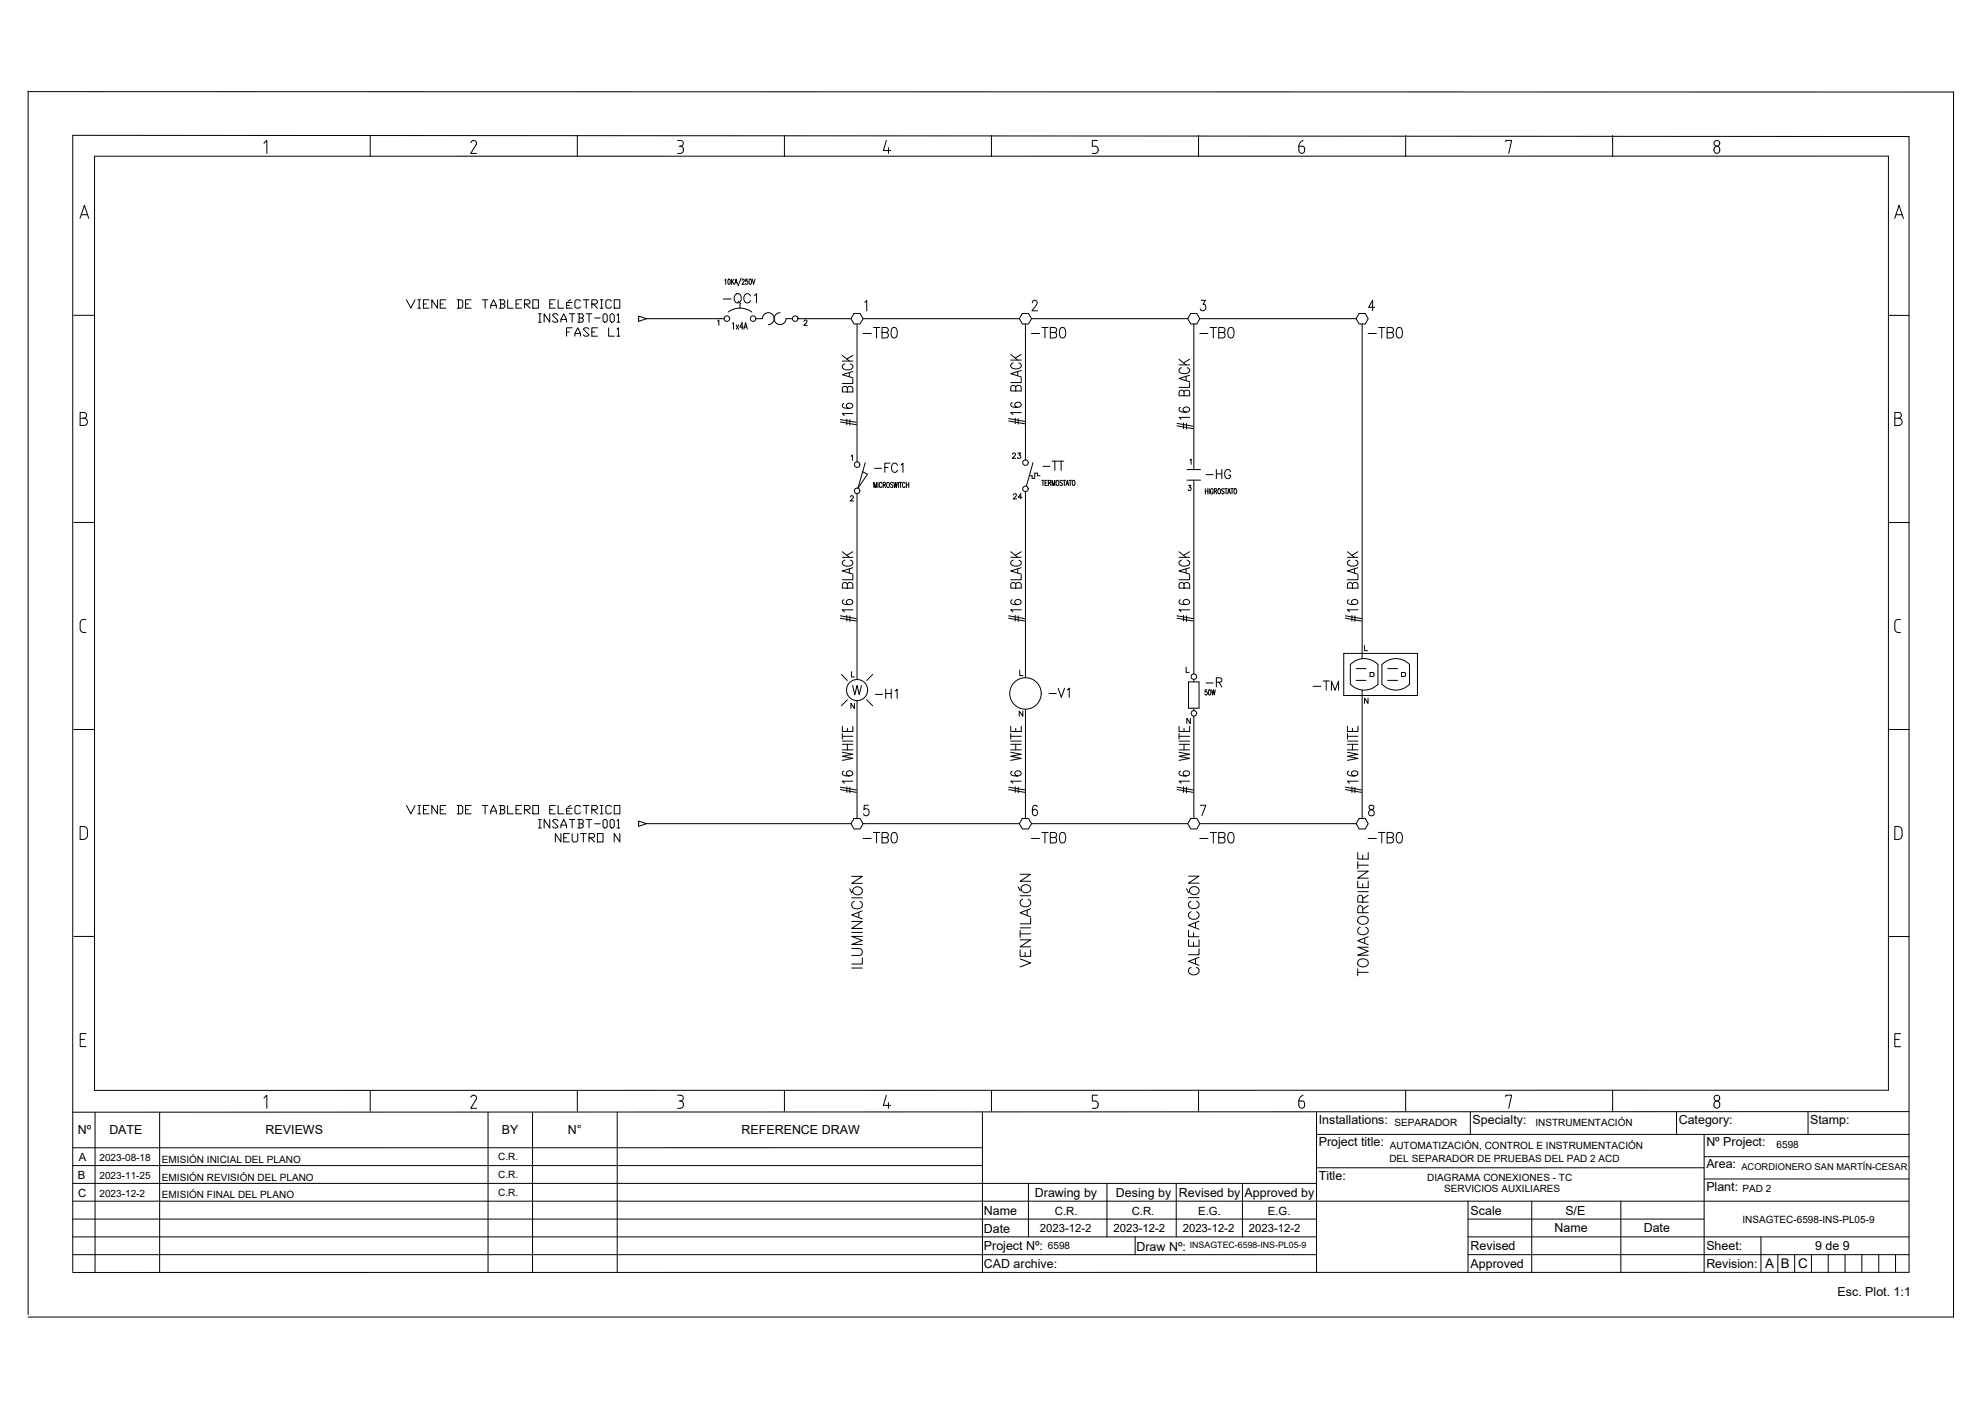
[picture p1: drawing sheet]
<svg xmlns="http://www.w3.org/2000/svg" width="420mm" height="297mm" viewBox="0 0 420 297" stroke-linecap="round" stroke-linejoin="round" font-family="sans-serif">
<g fill="none" stroke="#000" stroke-width=".21">
<path d="M5.9 19.4l407.6 .1v259.3h-407.5M6 19.3v259M15.4 28.7l388.7 .2v240.5M15.4 28.7v240.5M20 33.1h379.7v197.7l-379.7 .1zM55.9 30.3l.6-.6v2.8M78.4 28.7v4.4M99.7 30.2a.61 .61 0 0 1 .8-.4 .61 .61 0 0 1 .3 .9l-1.2 1.8h1.3M122.2 28.7v4.4M143.4 29.7h.6a.6 .6 0 0 1 .6 .6 .6 .6 0 0 1-.6 .6M143.4 32.5h.6M143.7 31h.3"/>
<path d="M144 31a.6 .6 0 0 1 .6 .6M144.6 31.6a.69 .69 0 0 1-.6 .9M166 28.7v4.4M187.6 29.7l-.6 2.2h1.5M188.1 31.3v1.2M209.9 28.7v4.4M231.2 32.5h.6M232.3 29.7h-1.1v1.3h.6a.6 .6 0 0 1 .6 .6M232.4 31.6a.69 .69 0 0 1-.6 .9M253.7 28.7v4.4M297.5 28.7v4.4M318.7 30v-.3h1.3l-.7 2.8"/>
<path d="M341.3 28.7v4.4M362.8 31.6a.66 .66 0 0 0 .6 .9 .66 .66 0 0 0 .6-.9M362.8 31.6a.6 .6 0 0 1 .6-.6 .6 .6 0 0 1 .6 .6M16.9 46.2l1-2.7 .9 2.7M17.2 45.5h1.3M153.4 59.3l.2-.2v1.1M154.2 59.2l.1-.1a.67 .67 0 0 1 0 1.1l-.2-.5zM154.8 59.1v1.1M155.3 59.1l-.5 .7M156.9 58.9l-.7 1.7M157.1 59.4v-.2a.25 .25 0 0 1 .4 0 .25 .25 0 0 1 0 .3l-.4 .7h.5M158.2 59.1h-.3v.4a.33 .33 0 0 1 .4 .3 .33 .33 0 0 1-.5 .3v-.1"/>
<path d="M158.7 59.2l.1-.1a.67 .67 0 0 1 0 1.1l-.3-.5zM159.2 59.1l.3 1.1 .3-1.1M401.1 46.2l.9-2.7 .9 2.7M401.3 45.5h1.3M15.6 66.8h4.4M86 63.5l1 1.7 .8-1.7M88.4 63.5h.6M88.4 65.2h.6M88.7 63.5v1.7M89.6 64.4h.6M90.8 63.5h-1.2v1.7h1.2M92.6 63.5v1.7l-1.2-1.7v1.7"/>
<path d="M93.2 64.4h.6M94.4 63.5h-1.2v1.7h1.2M96.8 63.5h.8l.3 .3v1.2l-.3 .2h-.8M97.1 63.5v1.7M98.5 64.4h.6M99.7 63.5h-1.2v1.7h1.2M102.1 63.5h1.2M102.7 63.5v1.7M103.9 65.2v-.5l.6-1.2 .6 1.2v.5M103.9 64.7h1.2M105.7 63.5h.9l.3 .3v.3l-.3 .3M106 64.4h.6l.3 .3v.3l-.3 .2h-.9"/>
<path d="M106 63.5v1.7M107.4 63.5v1.7h1.2M109.2 64.4h.6M110.4 63.5h-1.2v1.7h1.2M111 64.4h.9l.3-.3v-.3l-.3-.3h-.9v1.7M111.3 64.4l.9 .8M112.8 63.5h1.2v1.7h-1.2zM114 66.4h.6M114 68.2h.6M114.3 66.4v1.8M116.4 66.4v1.8l-1.2-1.8v1.8M116.4 64.4h.6"/>
<path d="M117.5 63.5h-1.1v1.7h1.1M118.1 63.5v1.7h1.2M118.1 66.7l-.3-.3h-.6l-.2 .3 1.1 1.2-.3 .3h-.6l-.2-.3M118.7 68.2v-.6l.6-1.2 .6 1.2v.6M118.7 67.6h1.2M119.9 64.7h.6M119.9 70.3h.6M120.5 66.4h1.2M120.8 63.5l-.6 .3M121.1 64.1h-1.2v1.1h1.2M121.1 69.4h-1.2v1.8M121.1 66.4v1.8"/>
<path d="M121.7 71.2v-.6l.6-1.2 .6 1.2v.6M121.7 70.6h1.2M122.3 66.4h.9l.3 .3v.3l-.3 .3M122.6 67.3h.6l.3 .3v.3l-.3 .3h-.9M122.6 66.4v1.8M122.9 63.8l-.3-.3h-.6l-.3 .3v1.2l.3 .2h.6l.3-.2M123.5 63.5h1.2M124.1 63.5v1.7M124.1 66.4h1.2M124.7 69.7l-.3-.3h-.6l-.3 .3 1.2 1.2-.3 .3h-.6l-.3-.3M124.7 66.4v1.8M125.3 64.4h.9l.3-.3v-.3l-.3-.3h-.9v1.7"/>
<path d="M125.3 70.3h.6M125.6 64.4l.9 .8M125.9 67.3h1.1M126.5 69.4h-1.2v1.8h1.2M127 63.5h.6M127 65.2h.6M127.3 63.5v1.7M127.6 66.7l.3-.3h.3l.3 .3v1.2l-.3 .3h-.3l-.3-.3zM128.8 69.4v1.8h1.2M129.1 66.7l.3-.3h.3l.3 .3v1.2l-.3 .3h-.3l-.3-.3zM129.4 63.8l-.3-.3h-.6l-.3 .3v1.2l.3 .2h.6l.3-.2M130 63.5h1.2v1.7h-1.2z"/>
<path d="M130.6 66.7l.3-.3v1.8M130.6 69.7l.3-.3v1.8M130.6 68.2h.6M130.6 71.2h.6M135.2 66.9l1.6 .6-1.6 .5zM136.8 67.5h16.5M151.9 68l.3-.3v1.2M155 68.6l.3-.3v1.4M155.5 60.2l.3-1.1 .3 1.1M155.8 68.8l.5 .9M156.3 68.8l-.5 .9M157.3 69.3h-.7l.5-1v1.4"/>
<path d="M157.4 69.7l.4-1.4 .4 1.4M157.6 69.3h.5M160 67.5h1.4a1.26 1.26 0 0 1 1.2-1.3 1.26 1.26 0 0 1 1.3 1.3 1.26 1.26 0 0 1-1.3 1.2M165.1 66.2a1.26 1.26 0 0 0-1.2 1.3 1.26 1.26 0 0 0 1.2 1.2 1.26 1.26 0 0 0 1.3-1.2h1.3M168.9 67.5h11.2M170.2 68l.2-.3 .4 .3-.1 .3-.6 .6h.8M178.3 76.4h2.2M178.3 75.3l1.5 1.1M178.8 77a.66 .66 0 0 0-.5 .8 .66 .66 0 0 0 .8 .5h.6a.66 .66 0 0 0 .8-.5 .66 .66 0 0 0-.5-.8M179.8 78.9v.8M180.5 78.6l-2.2 .7 2.2 .7M180.5 75.3l-1.3 .7"/>
<path d="M180.8 66.4h1.2l.7 1.1-.7 1.1h-1.2l-.7-1.1zM181.4 68.6v29.2M182.7 67.5h33.1M183 64l.5-.4v2.2M213.9 76.2h2.3M213.9 75l1.5 1.2M214.5 76.8a.66 .66 0 0 0-.6 .8 .66 .66 0 0 0 .9 .5h.5a.66 .66 0 0 0 .9-.5 .66 .66 0 0 0-.6-.8M215.4 78.7v.8M216.2 80v1h-2.3M216.2 78.4l-2.3 .7 2.3 .7M216.2 75l-1.3 .8M216.4 66.4h1.3l.6 1.1-.6 1.1h-1.3l-.6-1.1z"/>
<path d="M217.1 68.6v28.8M218.3 67.5h33.1M218.5 64.1l.3-.5h.4l.2 .2a.8 .8 0 0 1-.1 .9l-.9 1.1h1.2M249.6 77.3h2.2M249.6 76.1l1.4 1.2M250.1 77.8a.66 .66 0 0 0-.5 .8 .66 .66 0 0 0 .8 .5l.9-.1a.59 .59 0 0 0 .5-.6 .59 .59 0 0 0-.5-.6M251 79.7v.9M251.8 79.5l-2.2 .6 2.2 .7M251.8 76.1l-1.3 .7M252 66.4h1.3l.7 1.1-.7 1.1h-1.3l-.6-1.1zM252.7 68.6v30.8M254 67.5h33"/>
<path d="M254.2 63.6h1l-.6 .8a.66 .66 0 0 1 .6 1 .66 .66 0 0 1-1.2 0M287.7 66.4h1.3l.6 1.1-.6 1.1h-1.3l-.7-1.1zM288.3 68.6v70.8M291 65.1h-1.3l.8-1.5v2.2M399.7 66.8h4.4M17 87.3h.7a.6 .6 0 0 1 .6 .6 .6 .6 0 0 1-.6 .6 .77 .77 0 0 1 .8 .8 .77 .77 0 0 1-.8 .8h-.7zM17 88.6h.7M177.9 89.3l3.4 .6M177.9 88.8l3.4 .6M178.6 85.4a.47 .47 0 0 0-.2 .8 1.51 1.51 0 0 0 2.1-.2 .65 .65 0 0 0-.8-.6 .65 .65 0 0 0-.5 .8l.6 .3M179.2 88.7v1.2M179.4 82.2a.6 .6 0 0 1 .5-.4 .6 .6 0 0 1 .6 .4v.8h-2.2v-.8a.54 .54 0 0 1 .5-.4 .54 .54 0 0 1 .6 .4v.8"/>
<path d="M179.9 88.8v1.2M180.2 96.6l.2-.3v1.2M180.5 87.6h-2.2l.4 .4M180.5 80.2v1h-2.2M183.1 98l-1.5 5.4 2-3M213.5 89.1l3.4 .6M213.5 88.6l3.4 .6M214.3 85.2a.47 .47 0 0 0-.3 .8 1.51 1.51 0 0 0 2.2-.3 .65 .65 0 0 0-.8-.5 .65 .65 0 0 0-.5 .8l.5 .2M214.9 88.5v1.2M215 82a.6 .6 0 0 1 .6-.4 .6 .6 0 0 1 .6 .4v.8h-2.3v-.8a.54 .54 0 0 1 .6-.4 .54 .54 0 0 1 .5 .4v.8M215.5 88.6v1.2M216.2 87.3h-2.3l.5 .5"/>
<path d="M218.7 97.9l-1.5 5M249.1 90.2l3.4 .6M249.1 89.6l3.4 .6M249.9 86.2a.47 .47 0 0 0-.2 .8 2.11 2.11 0 0 0 2 0 .49 .49 0 0 0-.2-.8 .64 .64 0 0 0-.8 .1 .64 .64 0 0 0-.2 .7l.5 .3M250.5 89.5v1.3M250.6 83l.4-.4 .6 .1 .2 .3v.8h-2.2v-.8a.54 .54 0 0 1 .5-.4 .54 .54 0 0 1 .5 .4v.8M251.1 89.6v1.2M251.3 99.4h2.8M251.8 88.4h-2.2l.4 .4M251.8 81v1h-2.2M251.9 97.4l.2-.2v1.1M401.1 88.6h.7"/>
<path d="M401.8 88.5a.77 .77 0 0 1 .8 .8 .77 .77 0 0 1-.8 .8M401.8 88.5a.6 .6 0 0 0 .6-.6 .6 .6 0 0 0-.6-.6h-.7v2.8h.7M15.6 110.6h4.4M178.3 118h2.2M178.3 116.8l1.5 1.2M178.8 118.6a.66 .66 0 0 0-.5 .8 .66 .66 0 0 0 .8 .5h.6a.66 .66 0 0 0 .8-.5 .66 .66 0 0 0-.5-.8M180 105.2l.1-.2h.3l.2 .3-.7 .8h.8M180.5 116.8l-1.3 .8M181.4 104.5v39.4M185 103.2v-1.1l.3 1.1 .3-1.1v1.1M185.9 102.1v1.1M186.7 102.4l-.2-.3a.58 .58 0 0 0-.4 .6 .58 .58 0 0 0 .4 .5l.2-.2"/>
<path d="M186.9 102.7l.5-.2v-.3l-.5-.1v1.1M187.2 102.7l.3 .5M187.8 102.2l.1-.1a.59 .59 0 0 1 .4 .6 .59 .59 0 0 1-.4 .5 .79 .79 0 0 1-.1-1zM189 102.3l-.4-.1-.1 .3a.49 .49 0 0 1 .4 .7l-.4-.1M189.2 102.1l.2 1.1 .2-1.1 .1 1.1 .2-1.1M190.2 102.1v1.1M190.6 102.1v1.1M191.6 102.4l-.2-.3a.58 .58 0 0 0-.4 .6 .58 .58 0 0 0 .4 .5l.2-.2M191.8 102.1v1.1M192.3 102.1v1.1M213.9 118h2.3M213.9 116.8l1.5 1.2"/>
<path d="M214.5 118.6a.66 .66 0 0 0-.6 .8 .66 .66 0 0 0 .9 .5h.5a.66 .66 0 0 0 .9-.5 .66 .66 0 0 0-.6-.8M216.2 116.8l-1.3 .8M217.1 104.1v39.4M220.8 101.7v1.1M221.7 101.7h-.5v1.1h.5M221.9 102.2l.5-.1-.1-.4h-.4v1.1M222.2 102.2l.2 .6M222.7 102.8v-1.1l.3 1.1 .3-1.1v1.1M223.7 101.7h.1a.59 .59 0 0 1 .3 .5 .59 .59 0 0 1-.3 .6 .79 .79 0 0 1-.1-1.1zM224.9 101.8l-.5-.1v.4a.49 .49 0 0 1 .4 .7l-.4-.1M225.3 101.7v1.1M225.6 102.8l.3-1.1 .3 1.1"/>
<path d="M226.5 101.7v1.1M227.1 101.7h.1a.58 .58 0 0 1 .4 .5 .58 .58 0 0 1-.4 .6 .83 .83 0 0 1-.1-1.1zM249.6 118h2.2M249.6 116.8l1.4 1.2M250.1 118.6a.66 .66 0 0 0-.5 .8 .66 .66 0 0 0 .8 .5l.9-.1a.59 .59 0 0 0 .5-.6 .59 .59 0 0 0-.5-.6M251.3 101.7h2.8M251.6 102.8h.5l-.3 .4a.35 .35 0 0 1 .3 .5 .35 .35 0 0 1-.6 0M251.8 116.8l-1.3 .8M252.7 101.7v41M255.1 103.5v1.1M255.7 103.5v1.1M256 103.5v1.1"/>
<path d="M256.8 103.7a.29 .29 0 0 0-.4-.2 .29 .29 0 0 0-.2 .4v.3a.3 .3 0 0 0 .3 .4 .3 .3 0 0 0 .3-.4h-.2M257 104l.5-.1v-.4h-.5v1.1M257.3 104l.2 .6M257.9 103.5h.1a.59 .59 0 0 1 .4 .5 .59 .59 0 0 1-.4 .6 .83 .83 0 0 1-.1-1.1zM259.1 103.6a.27 .27 0 0 0-.4-.1 .27 .27 0 0 0 0 .4l.3 .1a.28 .28 0 0 1 0 .5 .28 .28 0 0 1-.4-.1M259.5 103.5v1.1M259.8 104.6l.3-1.1 .3 1.1M260.8 103.5v1.1M261.3 103.5h.1a.59 .59 0 0 1 .4 .5 .59 .59 0 0 1-.4 .6 .83 .83 0 0 1-.1-1.1zM285.2 118h2.2M285.2 116.8l1.5 1.2M285.7 118.6a.66 .66 0 0 0-.5 .8 .66 .66 0 0 0 .9 .5h.5a.66 .66 0 0 0 .8-.5 .66 .66 0 0 0-.5-.8"/>
<path d="M287.4 116.8l-1.2 .8M399.7 110.6h4.4M17.7 133.9h.5M18.2 131.1a.9 .9 0 0 0-1.2 .7v1.4a.69 .69 0 0 0 .7 .7M177.9 130.9l3.4 .6M177.9 130.4l3.4 .6M178.6 127a.47 .47 0 0 0-.2 .8 1.51 1.51 0 0 0 2.1-.3 .65 .65 0 0 0-.8-.6 .65 .65 0 0 0-.5 .9l.6 .2M179.2 130.3v1.2M179.4 123.8a.6 .6 0 0 1 .5-.5 .6 .6 0 0 1 .6 .5v.7h-2.2v-.7a.54 .54 0 0 1 .5-.5 .54 .54 0 0 1 .6 .5v.7M179.8 120.5v.8M179.9 130.4v1.2M180.5 129.1h-2.2l.4 .4"/>
<path d="M180.5 121.7v1h-2.2M180.5 120.2l-2.2 .7 2.2 .7M213.5 130.9l3.4 .6M213.5 130.4l3.4 .6M214.3 127a.47 .47 0 0 0-.3 .8 1.51 1.51 0 0 0 2.2-.3 .65 .65 0 0 0-.8-.6 .65 .65 0 0 0-.5 .9l.5 .2M214.9 130.3v1.2M215 123.8a.6 .6 0 0 1 .6-.5 .6 .6 0 0 1 .6 .5v.7h-2.3v-.7a.54 .54 0 0 1 .6-.5 .54 .54 0 0 1 .5 .5v.7M215.4 120.5v.8M215.5 130.4v1.2M216.2 129.1h-2.3l.5 .4M216.2 121.7v1h-2.3M216.2 120.2l-2.3 .7 2.3 .7"/>
<path d="M249.1 130.9l3.4 .6M249.1 130.4l3.4 .6M249.9 127a.47 .47 0 0 0-.2 .8 2.11 2.11 0 0 0 2 0 .49 .49 0 0 0-.2-.8 .64 .64 0 0 0-.8 0 .64 .64 0 0 0-.2 .8l.5 .2M250.5 130.3v1.2M250.6 123.8l.4-.5 .6 .1 .2 .4v.7h-2.2v-.7a.54 .54 0 0 1 .5-.5 .54 .54 0 0 1 .5 .5v.7M251 120.5v.8M251.1 130.4v1.2M251.8 129.1h-2.2l.4 .4M251.8 121.7v1h-2.2M251.8 120.2l-2.2 .7 2.2 .7M284.4 138.3h15.6v8.9h-15.6zM284.8 130.9l3.4 .6"/>
<path d="M284.8 130.4l3.4 .6M285.5 127a.47 .47 0 0 0-.2 .8 1.51 1.51 0 0 0 2.1-.3 .65 .65 0 0 0-.7-.6 .65 .65 0 0 0-.5 .9l.5 .2M286.2 130.3v1.2M286.3 123.8a.6 .6 0 0 1 .5-.5 .6 .6 0 0 1 .6 .5v.7h-2.2v-.7a.54 .54 0 0 1 .5-.5 .54 .54 0 0 1 .6 .5v.7M286.7 120.5v.8M286.8 130.4v1.2M287.4 129.1h-2.2l.4 .4M287.4 121.7v1h-2.2M287.4 120.2l-2.2 .7 2.2 .7M288.8 136.7v1.1h.7M401.8 133.9h.5M401.8 131.2h.5"/>
<path d="M401.8 131.1a.69 .69 0 0 0-.7 .7v1.4a.69 .69 0 0 0 .7 .7M15.6 154.4h4.4M178.1 142.8l1.3 1.3M178.3 159.3l2.2 .4-2.2 .4 2.2 .5-2.2 .4M178.3 153.8v1.1h2.2v-1.1M178.3 158.8h2.2M178.3 157.6h2.2M178.3 156.9h2.2M178.3 155.9h2.2M178.3 155.3v1.2M179.4 148.2l-1.3 1.2M179.4 154.2v.7"/>
<path d="M179.4 157.6v1.2M180.2 142.2v1.1h.7M180.5 145.1l.4 2 .5-2 .5 2 .4-2M180.9 148.9v1.1l-.8-1.1v1.1M181.4 148.3v25M184.7 142.8l-1.2 1.3M213.9 159.3l2.3 .4-2.3 .4 2.3 .5-2.3 .4M213.9 153.8v1.1h2.3v-1.1M213.9 158.8h2.3M213.9 157.6h2.3M213.9 156.9h2.3M213.9 155.9h2.3"/>
<path d="M213.9 155.3v1.2M215 154.2v.7M215 157.6v1.2M215.8 141.9v1.1h.7M216.5 150.6v1.1l-.8-1.1v1.1M217.1 150.1v23.2M249.6 159.3l2.2 .4-2.2 .4 2.2 .5-2.2 .4M249.6 153.8v1.1h2.2v-1.1M249.6 158.8h2.2M249.6 157.6h2.2M249.6 156.9h2.2M249.6 155.9h2.2"/>
<path d="M249.6 155.3v1.2M250.6 154.2v.7M250.6 157.6v1.2M251.1 141.2v1.2h.6M251.6 144.4h2.2v5.5h-2.2zM252 152.1v1.1l-.8-1.1v1.1M252.7 149.9v.6M252.7 151.6v21.7M285.2 159.3l2.2 .4-2.2 .4 2.2 .5-2.2 .4M285.2 153.8v1.1h2.2v-1.1M285.2 158.8h2.2M285.2 157.6h2.2"/>
<path d="M285.2 156.9h2.2M285.2 155.9h2.2M285.2 155.3v1.2M285.8 140.7v4.2M285.8 140.7a4 4 0 0 1 5.9 0v4.2M285.8 144.9a4 4 0 0 0 5.9 0M286.3 154.2v.7M286.3 157.6v1.2M287.1 144.1h2M287.1 141.6h2M288.3 146.1v27.2M289.6 147.8v1.1l-.8-1.1v1.1"/>
<path d="M290.6 143.2l.2-.1v-.6l-.8-.1v.8h.6M292.5 144.9v-4.2a4 4 0 0 1 5.9 0v4.2M292.5 144.9a4 4 0 0 0 5.9 0M293.7 144.1h2.1M293.7 141.6h2.1M297.2 143.2l.3-.1v-.6l-.8-.1v.8h.5M399.7 154.4h4.4M18.5 176.9a.84 .84 0 0 1-.8 .8M18.5 175.8a.84 .84 0 0 0-.8-.8h-.7v2.7h.7M18.5 175.8v1.1M86 170.5l1 1.8 .8-1.8M88.4 170.5h.6"/>
<path d="M88.4 172.3h.6M88.7 170.5v1.8M89.6 171.4h.6M90.8 170.5h-1.2v1.8h1.2M92.6 170.5v1.8l-1.2-1.8v1.8M93.2 171.4h.6M94.4 170.5h-1.2v1.8h1.2M96.8 170.5h.8l.3 .3v1.2l-.3 .3h-.8M97.1 170.5v1.8M98.5 171.4h.6M99.7 170.5h-1.2v1.8h1.2M102.1 170.5h1.2"/>
<path d="M102.7 170.5v1.8M103.9 172.3v-.6l.6-1.2 .6 1.2v.6M103.9 171.7h1.2M105.7 170.5h.9l.3 .3v.3l-.3 .3M106 171.4h.6l.3 .3v.3l-.3 .3h-.9M106 170.5v1.8M107.4 170.5v1.8h1.2M109.2 171.4h.6M110.4 170.5h-1.2v1.8h1.2M111 171.4h.9l.3-.3v-.3l-.3-.3h-.9v1.8M111.3 171.4l.9 .9M112.8 170.5h1.2v1.8h-1.2z"/>
<path d="M114 173.5h.6M114 175.3h.6M114.3 173.5v1.8M116.4 173.5v1.8l-1.2-1.8v1.8M116.4 171.4h.6M117.5 170.5h-1.1v1.8h1.1M118.1 170.5v1.8h1.2M118.1 173.8l-.3-.3h-.6l-.2 .3 1.1 1.2-.3 .3h-.6l-.2-.3M118.7 175.3v-.6l.6-1.2 .6 1.2v.6M118.7 176.5v1.8l-1.2-1.8v1.8M118.7 174.7h1.2M119.3 177.4h.6"/>
<path d="M119.9 171.7h.6M120.5 176.5h-1.2v1.8h1.2M120.5 173.5h1.2M120.8 170.5l-.6 .3M121.1 171.1h-1.2v1.2h1.2M121.1 176.5v1.5l.3 .3h.6l.3-.3v-1.5M121.1 173.5v1.8M122.3 173.5h.9l.3 .3v.3l-.3 .3M122.6 174.4h.6l.3 .3v.3l-.3 .3h-.9M122.6 173.5v1.8M122.9 170.8l-.3-.3h-.6l-.3 .3v1.2l.3 .3h.6l.3-.3M122.9 176.5h1.2"/>
<path d="M123.5 170.5h1.2M123.5 176.5v1.8M124.1 170.5v1.8M124.1 173.5h1.2M124.7 177.4h.9l.3-.3v-.3l-.3-.3h-.9v1.8M124.7 173.5v1.8M125 177.4l.9 .9M125.3 171.4h.9l.3-.3v-.3l-.3-.3h-.9v1.8M125.6 171.4l.9 .9M125.9 174.4h1.1M126.5 176.5h1.1v1.8h-1.1zM127 170.5h.6"/>
<path d="M127 172.3h.6M127.3 170.5v1.8M127.6 173.8l.3-.3h.3l.3 .3v1.2l-.3 .3h-.3l-.3-.3zM129.1 173.8l.3-.3h.3l.3 .3v1.2l-.3 .3h-.3l-.3-.3zM129.4 170.8l-.3-.3h-.6l-.3 .3v1.2l.3 .3h.6l.3-.3M130 170.5h1.2v1.8h-1.2zM130.6 173.8l.3-.3v1.8M130.6 175.3h.6M131.2 176.5v1.8l-1.2-1.8v1.8M135.2 173.8l1.6 .6-1.6 .6zM136.8 174.4h43.3M177.9 167.2l3.4 .6"/>
<path d="M177.9 166.7l3.4 .6M178.6 163.3a.47 .47 0 0 0-.2 .7 1.51 1.51 0 0 0 2.1-.2 .65 .65 0 0 0-.8-.6 .65 .65 0 0 0-.5 .8l.6 .3M179.2 166.6v1.2M179.9 166.7v1.1M180.5 165.4h-2.2l.4 .4M180.8 173.3h1.2l.7 1.1-.7 1.1h-1.2l-.7-1.1zM182.7 174.4h33.1M183.8 170.5h-.8l-.1 .9a.68 .68 0 0 1 .9 .1 .68 .68 0 0 1 0 .9 .68 .68 0 0 1-.9 .1l-.1-.2M213.5 167.2l3.4 .6M213.5 166.7l3.4 .6M214.3 163.3a.47 .47 0 0 0-.3 .7 1.51 1.51 0 0 0 2.2-.2 .65 .65 0 0 0-.8-.6 .65 .65 0 0 0-.5 .8l.5 .3M214.9 166.6v1.2"/>
<path d="M215.5 166.7v1.1M216.2 165.4h-2.3l.5 .4M216.4 173.3h1.3l.6 1.1-.6 1.1h-1.3l-.6-1.1zM218.3 174.4h33.1M219.5 170.8a.47 .47 0 0 0-.7-.2 1.51 1.51 0 0 0 .2 2.1 .65 .65 0 0 0 .6-.8 .65 .65 0 0 0-.8-.5l-.3 .6M249.1 167.2l3.4 .6M249.1 166.7l3.4 .6M249.9 163.3a.47 .47 0 0 0-.2 .7 2.11 2.11 0 0 0 2 0 .49 .49 0 0 0-.2-.7 .64 .64 0 0 0-.8 0 .64 .64 0 0 0-.2 .7l.5 .3M250.5 166.6v1.2M251.1 166.7v1.1M251.8 165.4h-2.2l.4 .4M252 173.3h1.3l.7 1.1-.7 1.1h-1.3l-.6-1.1z"/>
<path d="M254 174.4h33M254 170.5h1.2l-.8 2.2M284.8 167.2l3.4 .6M284.8 166.7l3.4 .6M285.5 163.3a.47 .47 0 0 0-.2 .7 1.51 1.51 0 0 0 2.1-.2 .65 .65 0 0 0-.7-.6 .65 .65 0 0 0-.5 .8l.5 .3M286.2 166.6v1.2M286.8 166.7v1.1M287.4 165.4h-2.2l.4 .4M287.7 173.3h1.3l.6 1.1-.6 1.1h-1.3l-.7-1.1zM289.9 170.6a.5 .5 0 0 0 .1 .7 .7 .7 0 0 1 .9 .7 .7 .7 0 0 1-.8 .7 .73 .73 0 0 1-.4-.9 .73 .73 0 0 1 .8-.5 .45 .45 0 0 0 .3-.4 .45 .45 0 0 0-.3-.4zM402.6 175.8a.84 .84 0 0 0-.8-.8h-.7v2.8a1.2 1.2 0 0 0 1.4-.6l.1-1.4M15.6 198.3h4.4"/>
<path d="M179.9 188.2l.4 .8M180.3 195.1h2.2l-2.2 1.5h2.2M180.3 185.5h2.2l-2.2 1.5h2.2M180.3 197.4h2.2M180.3 190.1h2.2M180.6 188.2a1.01 1.01 0 0 1 1.3-.4 1.01 1.01 0 0 1 .5 1.2 1.01 1.01 0 0 1-1.3 .4 1.01 1.01 0 0 1-.5-1.2zM180.8 190.8a.81 .81 0 0 0-.5 1 .81 .81 0 0 0 .9 .6 .97 .97 0 0 0 1-.2 .97 .97 0 0 0 .2-1.1l-.4-.3M181.8 193.2v1M182.5 198.3h-2.2l2.2 .8-2.2 .9h2.2M182.5 192.8l-2.2 .9 2.2 .9M215.5 187.7l.4 .9M215.9 199h2.3l-2.3 1.5h2.3"/>
<path d="M215.9 185.1h2.3l-2.3 1.5h2.3M215.9 197.7h2.3M215.9 197v1.5M215.9 196.4h2.3M215.9 189.6h2.3M216.5 190.4a.82 .82 0 0 0-.6 .9 .82 .82 0 0 0 .9 .7 .97 .97 0 0 0 1-.2 .97 .97 0 0 0 .2-1.1l-.4-.3M217.4 192.7v1.1M218.2 194.3v1.3h-2.3M218.2 192.4l-2.3 .8 2.3 .9M251.1 188.1l.5 .9M251.6 199v1.3h2.2v-1.3M251.6 196.9v1.4h2.2"/>
<path d="M251.6 185.5h2.2l-2.2 1.5h2.2M251.6 190h2.2M252.1 193a.82 .82 0 0 0-.5 1 .82 .82 0 0 0 .8 .6 .97 .97 0 0 0 1.1-.2 .97 .97 0 0 0 .2-1l-.4-.4M252.1 190.8a.82 .82 0 0 0-.5 .9 .82 .82 0 0 0 .8 .7 .97 .97 0 0 0 1.1-.2 .97 .97 0 0 0 .2-1.1l-.4-.3M252.6 197.5v.8M252.6 199.5v.8M253.1 195.4v1M253.8 195l-2.2 .9 2.2 .8M399.7 198.3h4.4M18.2 218.8h-1.2v2.8h1.2M180.3 200.8h1.6a.75 .75 0 0 1 .6 .7 .75 .75 0 0 1-.6 .8h-1.6M180.3 204.9h2.2"/>
<path d="M182.5 202.8v1.3h-2.2M215.9 203l2.3 .9-2.3 .8M215.9 201.1v1.4h2.3v-1.4M217 201.6v.9M252.1 204.8a.82 .82 0 0 0-.5 .9 .82 .82 0 0 0 .8 .7 .97 .97 0 0 0 1.1-.2 .97 .97 0 0 0 .2-1.1l-.4-.3M253.1 203v1.1M253.8 202.7l-2.2 .8 2.2 .9M253.8 200.9v1.2h-2.2M402.3 218.8h-1.2v2.8h1.2M17 220.1h.9M20.1 235.5v33.9M33.8 235.5v33.9"/>
<path d="M55.9 232.5l.6-.6v2.7M78.4 230.9v4.3M99.7 232.3a.61 .61 0 0 1 .8-.4 .61 .61 0 0 1 .3 .9l-1.2 1.8h1.3M103.3 235.5v33.9M112.7 235.5v33.9M122.2 230.9v4.3M130.6 235.5v33.9M143.4 231.9h.6a.6 .6 0 0 1 .6 .6 .6 .6 0 0 1-.6 .6M143.7 233.1h.3M144 233.1a.6 .6 0 0 1 .6 .6M144.6 234a.6 .6 0 0 1-.6 .6h-.6M144.6 233.7v.3"/>
<path d="M166 230.9v4.3M187.6 231.9l-.6 2.1h1.5M188.1 233.4v1.2M207.9 235.5v33.9M209.9 230.9v4.3M232.3 231.9h-1.1v1.2h.6a.6 .6 0 0 1 .6 .6M232.4 234a.6 .6 0 0 1-.6 .6h-.6M232.4 233.7v.3M253.7 230.9v4.3M278.7 235.5v33.9M297.5 230.9v4.3M311.2 235.5v4.7"/>
<path d="M318.7 232.2v-.3h1.3l-.7 2.7M341.3 230.9v4.3M354.9 235.5v4.7M362.8 233.7v.3M362.8 233.7a.6 .6 0 0 1 .6-.6 .6 .6 0 0 1 .6 .6M362.8 234a.6 .6 0 0 0 .6 .6 .6 .6 0 0 0 .6-.6M364 233.7v.3M382.7 235.5v4.7M401.1 220.1h.9M404.1 235.3l-388.7 .2M15.4 258.1h263.3M15.4 254.3h388.6"/>
<path d="M15.4 246.8h192.5M15.4 250.5h263.3M207.9 243h-192.5M217.7 250.5v11.4M234.3 250.5v11.4M249 250.5v11.4M263 250.5v11.4M278.7 240.2h125.4M278.7 247.2h82M310.7 258.1h50M310.7 254.3v15.1M324.2 254.3v15.1"/>
<path d="M343.1 254.3v15.1M360.7 240.2v29.2M360.7 244.9h43.4M360.7 249.6h43.4M15.4 265.6h263.3M15.4 261.9h263.3M240.3 261.9v3.7M310.7 265.6h93.4M310.7 261.9h93.4M372.7 261.9v7.5M376.3 265.6v3.8M379.9 265.6v3.8"/>
<path d="M383.4 265.6v3.8M387 265.6v3.8M390.5 265.6v3.8M394.1 265.6v3.8M397.7 265.6v3.8M401.2 265.6v3.8M404 269.4h-388.6"/>
<circle cx="363.4" cy="30.3" r=".6"/>
<circle cx="153.9" cy="67.5" r=".58"/>
<circle cx="159.4" cy="67.5" r=".58"/>
<circle cx="168.3" cy="67.5" r=".58"/>
<circle cx="181.4" cy="98.4" r=".58"/>
<circle cx="181.4" cy="103.9" r=".58"/>
<circle cx="181.4" cy="146.1" r="2.23"/>
<circle cx="217.1" cy="146.8" r="3.3"/>
<circle cx="252.7" cy="143.3" r=".58"/>
<circle cx="252.7" cy="151" r=".58"/>
<circle cx="217.1" cy="188.2" r=".98"/>
<circle cx="252.7" cy="188.6" r=".98"/>
<circle cx="363.4" cy="232.5" r=".6"/>
</g>
<g font-size="6.2">
<text x="273.8" y="33.9">6</text>
<text x="273.8" y="236">6</text>
</g>
<g font-size="5.3">
<text x="151.7" y="65.6">-QC1</text>
<text x="181.3" y="72.7">-TB0</text>
<text x="217" y="72.7">-TB0</text>
<text x="252.6" y="72.7">-TB0</text>
<text x="288.2" y="72.7">-TB0</text>
<text x="183.8" y="101.2">-FC1</text>
<text x="219.4" y="100.9">-TT</text>
<text x="254" y="102.7">-HG</text>
<text x="184.1" y="149.2">-H1</text>
<text x="254" y="146.8">-R</text>
<text x="276.6" y="147.5">-TM</text>
<text x="181.3" y="179.6">-TB0</text>
<text x="217" y="179.6">-TB0</text>
<text x="252.6" y="179.6">-TB0</text>
<text x="288.2" y="179.6">-TB0</text>
<text x="290.3" y="207.8" transform="rotate(-90 290.3 207.8)">TOMACORRIENTE</text>
</g>
<text font-size="4.9" x="220.8" y="148.9">-V1</text>
<text font-size="4.4" x="213.1" y="98.4">23</text>
<text font-size="4" x="213.1" y="106.9">24</text>
<g font-size="2.8">
<text x="373.6" y="268.5">A</text>
<text x="376.9" y="268.5">B</text>
<text x="380.6" y="268.6">C</text>
</g>
<g font-size="2.6">
<text x="279.2" y="238">Installations:</text>
<text x="311.7" y="238">Specialty:</text>
<text x="355.3" y="238">Category:</text>
<text x="383.2" y="238">Stamp:</text>
<text x="16.5" y="240.1">Nº</text>
<text x="23.1" y="240.1">DATE</text>
<text x="56.2" y="240.1">REVIEWS</text>
<text x="106.2" y="240.1">BY</text>
<text x="120.2" y="240.1">N°</text>
<text x="157" y="240.1">REFERENCE DRAW</text>
<text x="279.2" y="242.7">Project title:</text>
<text x="361.2" y="242.7">Nº Project:</text>
<text x="279.2" y="249.7">Title:</text>
<text x="361.2" y="247.4">Area:</text>
<text x="208.3" y="257.2">Name</text>
<text x="219.1" y="253.4">Drawing by</text>
<text x="236.2" y="253.4">Desing by</text>
<text x="249.5" y="253.4">Revised by</text>
<text x="263.4" y="253.4">Approved by</text>
<text x="311.3" y="257.1">Scale</text>
<text x="331.3" y="257.1">S/E</text>
<text x="361.2" y="252.1">Plant:</text>
<text x="208.3" y="261">Date</text>
<text x="329" y="260.9">Name</text>
<text x="347.9" y="260.9">Date</text>
<text x="208.3" y="264.7">Project Nº:</text>
<text x="208.3" y="268.5">CAD archive:</text>
<text x="240.6" y="264.9">Draw Nº:</text>
<text x="311.3" y="264.7">Revised</text>
<text x="311.3" y="268.5">Approved</text>
<text x="361.2" y="268.5">Revision:</text>
<text x="361.2" y="264.7">Sheet:</text>
<text x="384.2" y="264.7">9 de 9</text>
<text x="389" y="274.3">Esc. Plot. 1:1</text>
</g>
<g font-size="2.4">
<text x="16.7" y="245.8">A</text>
<text x="16.5" y="249.6">B</text>
<text x="16.5" y="253.4">C</text>
<text x="223.3" y="257.1">C.R.</text>
<text x="239.6" y="257.1">C.R.</text>
<text x="253.6" y="257.1">E.G.</text>
<text x="268.4" y="257.1">E.G.</text>
<text x="220.1" y="260.9">2023-12-2</text>
<text x="235.7" y="260.9">2023-12-2</text>
<text x="250.3" y="260.9">2023-12-2</text>
<text x="264.4" y="260.9">2023-12-2</text>
</g>
<g font-size="2.1">
<text x="295.2" y="238.4">SEPARADOR</text>
<text x="325" y="238.4">INSTRUMENTACIÓN</text>
<text x="21.1" y="245.8">2023-08-18</text>
<text x="105.4" y="245.6">C.R.</text>
<text x="294.1" y="245.9">DEL SEPARADOR DE PRUEBAS DEL PAD 2 ACD</text>
<text x="294.2" y="243.3">AUTOMATIZACIÓN, CONTROL E INSTRUMENTACIÓN</text>
<text x="376.1" y="243.1">6598</text>
<text x="21.1" y="249.6">2023-11-25</text>
<text x="34.3" y="246.2">EMISIÓN INICIAL DEL PLANO</text>
<text x="34.3" y="250">EMISIÓN REVISIÓN DEL PLANO</text>
<text x="105.4" y="249.3">C.R.</text>
<text x="302.1" y="250.1">DIAGRAMA CONEXIONES - TC</text>
<text x="21.1" y="253.3">2023-12-2</text>
<text x="34.3" y="253.7">EMISIÓN FINAL DEL PLANO</text>
<text x="105.4" y="253.1">C.R.</text>
<text x="305.7" y="252.3">SERVICIOS AUXILIARES</text>
<text x="368.8" y="252.3">PAD 2</text>
<text x="368.8" y="258.9">INSAGTEC-6598-INS-PL05-9</text>
<text x="221.8" y="264.4">6598</text>
</g>
<text font-size="2" x="368.6" y="247.7">ACORDIONERO SAN MARTÍN-CESAR</text>
<text font-size="1.9" x="251.8" y="264.2">INSAGTEC-6598-INS-PL05-9</text>
</svg>
